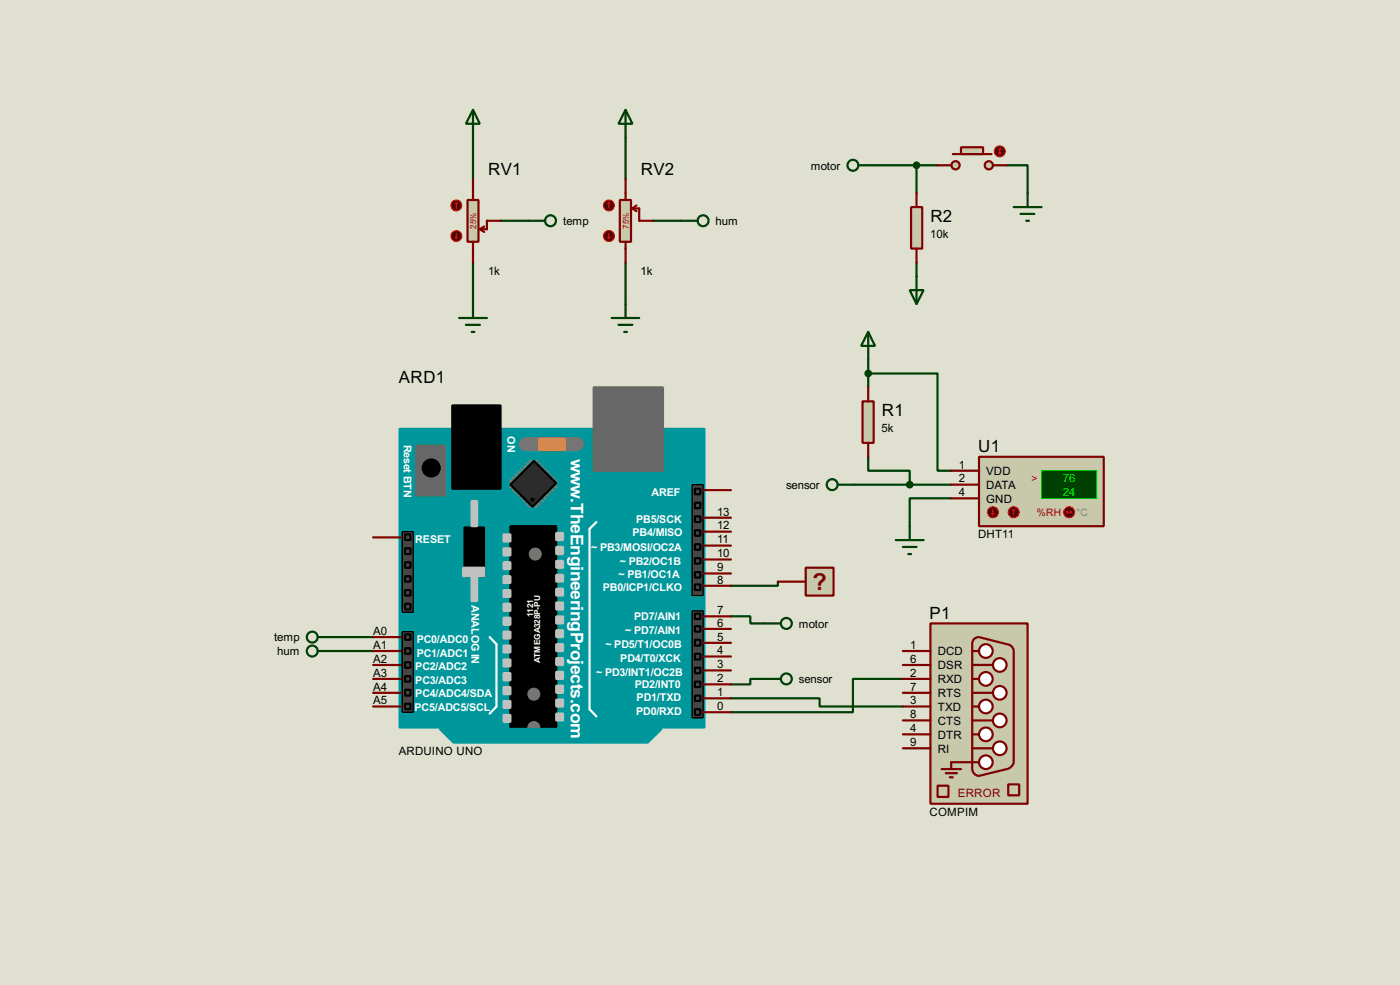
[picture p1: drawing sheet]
<svg xmlns="http://www.w3.org/2000/svg" width="256mm" height="180mm" viewBox="0 0 256 180" stroke-linecap="round" stroke-linejoin="round" font-family="sans-serif">
<path d="M0 0h256.5v180.3h-256.5z" fill="#e0e0d0"/>
<g fill="none" stroke="#004000" stroke-width=".4">
<path d="M86.7 25.2v7.6M114.6 25.2v7.6M160.3 30.3h11.5M167.9 30.3v5.1M184.5 30.3h3.8v5.1M86.7 48.1v7.6M91.7 40.4h5.1M114.6 48.1v7.6M119.7 40.4h5.1M167.9 48.1v2.5M159.1 68.4h12.7v17.8h2.5M159.1 65.8v5.1"/>
<path d="M156.5 88.7h17.8M159.1 83.6v2.6h7.6v2.5M174.3 91.2h-7.6v5.1M61.3 116.6h7.1M61.3 119.2h7.1M133.9 112.8h3.6v1.3h2.5M142.5 106.5v.7h-8.6M133.9 127.8h16.3v1.5h15.2M140 124.3h-2.5v1h-3.6M165.4 124.3h-9.1v6.1h-22.4"/>
</g>
<path d="M170.5 114.1h17.8v33h-17.8z" fill="#c8c8aa" stroke="#800000" stroke-width=".4"/>
<path d="M178.6 116.8l.8-.2 5.1 1.3a1.35 1.35 0 0 1 1.2 1.3v20.3a1.59 1.59 0 0 1-1.2 1.3l-5.1 1.2a1.33 1.33 0 0 1-1.3-1.2v-22.9l.1-.4z" fill-rule="evenodd" fill="#c8c8aa" stroke="#800000" stroke-width=".4"/>
<g fill="#feffff" stroke="#800000" stroke-width=".4">
<circle cx="180.6" cy="119.2" r="1.25"/>
<circle cx="183.1" cy="121.7" r="1.25"/>
<circle cx="180.6" cy="124.3" r="1.25"/>
<circle cx="183.1" cy="126.8" r="1.25"/>
<circle cx="180.6" cy="129.3" r="1.25"/>
<circle cx="183.1" cy="131.9" r="1.25"/>
<circle cx="180.6" cy="134.4" r="1.25"/>
<circle cx="183.1" cy="137" r="1.25"/>
<circle cx="180.6" cy="139.5" r="1.25"/>
</g>
<path d="M178.1 119.2h1.3M178.1 121.7h3.8M178.1 124.3h1.3M178.1 126.8h3.8M178.1 129.3h1.3M178.1 131.9h3.8M178.1 134.4h1.3M178.1 137h3.8M179.4 139.5h-5.1v1.3M172.5 140.8h3.6M173.3 141.5h2M174 142.3h.6" fill="none" stroke="#800000" stroke-width=".4"/>
<g fill="#c8c8aa" stroke="#800000" stroke-width=".4">
<path d="M184.7 143.6h2v2h-2z"/>
<path d="M171.8 143.8h2v2.1h-2z"/>
</g>
<path d="M165.4 119.2h5.1M165.4 129.3h5.1M165.4 124.3h5.1M165.4 131.9h5.1M165.4 126.8h5.1M165.4 121.7h5.1M165.4 134.4h5.1M165.4 137h5.1" fill="none" stroke="#800000" stroke-width=".4"/>
<path d="M73.2 78.5h55.9v54.7h-55.9z" fill="#00979c" stroke="#00979c" stroke-width=".4"/>
<g fill="#686767" stroke="#686767" stroke-width=".4">
<path d="M108.8 70.9h12.7v15.3h-12.7z"/>
<path d="M76.3 81.6h5.3v9.1h-5.3z"/>
</g>
<path d="M82.9 74.2h8.8v15.3h-8.8zM85.1 96.6h3.6v8.9h-3.6zM93.5 96.3h8.4v36.9h-8.4z" fill="#000" stroke="#000" stroke-width=".4"/>
<path d="M109.3 95.6l-1.3 1.2v33l1.3 1.3M89.7 116.6l1.3 1.3v11.4l-1.3 1.3" fill="none" stroke="#fff" stroke-width=".4"/>
<g fill="#c0c0c0" stroke="#c0c0c0" stroke-width=".4">
<path d="M101.9 97.6h1.3v1.3h-1.3z"/>
<path d="M101.9 100.1h1.3v1.3h-1.3z"/>
<path d="M101.9 102.7h1.3v1.2h-1.3z"/>
<path d="M101.9 105.2h1.3v1.3h-1.3z"/>
<path d="M101.9 107.8h1.3v1.2h-1.3z"/>
<path d="M101.9 110.3h1.3v1.3h-1.3z"/>
<path d="M101.9 112.8h1.3v1.3h-1.3z"/>
<path d="M101.9 115.4h1.3v1.2h-1.3z"/>
<path d="M101.9 117.9h1.3v1.3h-1.3z"/>
<path d="M101.9 120.5h1.3v1.2h-1.3z"/>
<path d="M101.9 123h1.3v1.3h-1.3z"/>
<path d="M101.9 125.5h1.3v1.3h-1.3z"/>
<path d="M101.9 128.1h1.3v1.2h-1.3z"/>
<path d="M101.9 130.6h1.3v1.3h-1.3z"/>
<path d="M92.3 97.8h1.2v1.3h-1.2z"/>
<path d="M92.3 100.4h1.2v1.3h-1.2z"/>
<path d="M92.3 102.9h1.2v1.3h-1.2z"/>
<path d="M92.3 105.5h1.2v1.2h-1.2z"/>
<path d="M92.3 108h1.2v1.3h-1.2z"/>
<path d="M92.3 110.5h1.2v1.3h-1.2z"/>
<path d="M92.3 113.1h1.2v1.3h-1.2z"/>
<path d="M92.3 115.6h1.2v1.3h-1.2z"/>
<path d="M92.3 118.2h1.2v1.2h-1.2z"/>
<path d="M92.3 120.7h1.2v1.3h-1.2z"/>
<path d="M92.3 123.2h1.2v1.3h-1.2z"/>
<path d="M92.3 125.8h1.2v1.3h-1.2z"/>
<path d="M92.3 128.3h1.2v1.3h-1.2z"/>
<path d="M92.3 130.9h1.2v1.2h-1.2z"/>
<path d="M84.9 103.9h3.8v1.6h-3.8z"/>
<path d="M86.4 91.7h1v4.6h-1z"/>
<path d="M86.4 105.5h1v4.5h-1z"/>
</g>
<circle cx="79" cy="85.7" r="1.55" fill="#000" stroke="#000" stroke-width=".4"/>
<path d="M96.3 81.3h9.4" fill="none" stroke="#757575" stroke-width="2.6"/>
<path d="M98.9 80.3h4.5v2.1h-4.5z" fill="#ff8000" stroke="#ff8000" stroke-width=".4"/>
<g fill="none" stroke="#808080" stroke-width=".45">
<path d="M93.5 87.9l.5 .5M94 87.4l.5 .5M94 88.7l-.5 .5M94.5 86.9l.6 .5M94.5 89.2l-.5 .5M95.1 86.4l.5 .5M95.1 89.7l-.6 .5M95.6 85.9l.5 .5M95.6 90.2l-.5 .5M96.1 85.4l.5 .5M96.1 90.7l-.5 .5M96.6 84.9l.5 .5"/>
<path d="M96.6 91.2l-.5 .5M97.1 84.4l.5 .5M97.1 91.7l-.5 .6M97.6 92.3l-.5 .5M97.8 92.3l.6 .5M98.4 91.7l.5 .6M98.4 84.4l-.6 .5M98.9 91.2l.5 .5M98.9 84.9l-.5 .5M99.4 90.7l.5 .5M99.4 85.4l-.5 .5M99.9 90.2l.5 .5"/>
<path d="M99.9 85.9l-.5 .5M100.4 89.7l.5 .5M100.4 86.4l-.5 .5M100.9 89.2l.5 .5M100.9 86.9l-.5 .5M101.4 88.7l.5 .5M101.4 87.4l-.5 .5M101.9 87.9l-.5 .5"/>
</g>
<path d="M97.8 84.4l4.1 4-4.3 4.4-4.1-4.1z" fill-rule="evenodd" fill="#2c2c2c" stroke="#000" stroke-width=".4"/>
<circle cx="97.5" cy="91.5" r=".3" fill="#000" stroke="#000" stroke-width=".18"/>
<path d="M126.8 88.7h2v20.3h-2z" fill="#464646" stroke="#000" stroke-width=".25"/>
<circle cx="97.8" cy="127.1" r="1.1" fill="#757575" stroke="#757575" stroke-width=".18"/>
<g fill="#464646" stroke="#000" stroke-width=".4">
<path d="M127.3 89.5h1v1h-1z"/>
<path d="M127.3 94.5h1v1.1h-1z"/>
<path d="M127.3 97.1h1v1h-1z"/>
<path d="M127.3 99.6h1v1h-1z"/>
<path d="M127.3 102.2h1v1h-1z"/>
<path d="M127.3 104.7h1v1h-1z"/>
<path d="M127.3 92h1v1h-1z"/>
<path d="M127.3 107h1v1h-1z"/>
</g>
<g fill="#757575" stroke="#757575" stroke-width=".18">
<circle cx="98" cy="101.4" r="1.1"/>
<circle cx="97.8" cy="133.2" r="1.1"/>
</g>
<path d="M80.6 133.4h40.6l-2.5 2.5h-35.6z" fill-rule="evenodd" fill="#00979c" stroke="#00979c" stroke-width=".4"/>
<g fill="#464646" stroke="#000" stroke-width=".25">
<path d="M73.7 97.3h2v14.8h-2z"/>
<path d="M126.8 111.8h2v19.6h-2z"/>
<path d="M73.7 115.6h2v14.8h-2z"/>
</g>
<g fill="#464646" stroke="#000" stroke-width=".4">
<path d="M74.2 100.4h1v1h-1z"/>
<path d="M74.2 105.5h1v1h-1z"/>
<path d="M74.2 110.5h1v1.1h-1z"/>
<path d="M74.2 108h1v1h-1z"/>
<path d="M74.2 102.9h1v1h-1z"/>
<path d="M74.2 97.8h1v1.1h-1z"/>
<path d="M127.3 112.3h1v1h-1z"/>
<path d="M127.3 114.6h1v1h-1z"/>
<path d="M127.3 117.1h1v1.1h-1z"/>
<path d="M127.3 119.7h1v1h-1z"/>
<path d="M127.3 122.2h1v1h-1z"/>
<path d="M127.3 124.8h1v1h-1z"/>
<path d="M127.3 127.3h1v1h-1z"/>
<path d="M127.3 129.8h1v1.1h-1z"/>
<path d="M74.2 116.1h1v1h-1z"/>
<path d="M74.2 118.7h1v1h-1z"/>
<path d="M74.2 121.2h1v1h-1z"/>
<path d="M74.2 123.8h1v1h-1z"/>
<path d="M74.2 126.3h1v1h-1z"/>
<path d="M74.2 128.8h1v1h-1z"/>
</g>
<g fill="none" stroke="#800000" stroke-width=".4">
<path d="M68.4 98.4h5.1M128.8 99.9h5.1M128.8 97.3h5.1M128.8 94.8h5.1M128.8 89.7h5.1M68.4 119.2h5.1M68.4 116.6h5.1M128.8 117.7h5.1M128.8 115.1h5.1M128.8 112.8h5.1M128.8 107.2h5.1M128.8 105h5.1"/>
<path d="M128.8 102.4h5.1M68.4 129.3h5.1M68.4 126.8h5.1M68.4 124.3h5.1M68.4 121.7h5.1M128.8 130.4h5.1M128.8 127.8h5.1M128.8 125.3h5.1M128.8 122.7h5.1M128.8 120.2h5.1"/>
</g>
<path d="M179.4 83.6h22.8v12.7h-22.8z" fill="#c8c8aa" stroke="#800000" stroke-width=".4"/>
<path d="M190.8 86.2h10.2v5h-10.2z" fill="#004000" stroke="#0f0" stroke-width=".2"/>
<path d="M174.3 88.7h5.1M174.3 86.2h5.1M174.3 91.2h5.1" fill="none" stroke="#800000" stroke-width=".4"/>
<circle cx="185.7" cy="93.8" r="1" fill="#400000" stroke="#f00" stroke-width=".2"/>
<path d="M185.7 93.3l-.2 .2M185.7 93.3l.3 .2M185.7 93.3v1" fill="none" stroke="#f00" stroke-width=".2"/>
<circle cx="181.9" cy="93.8" r="1" fill="#400000" stroke="#f00" stroke-width=".2"/>
<path d="M181.7 94l.2 .3M181.9 93.3v1M182.2 94l-.3 .3" fill="none" stroke="#f00" stroke-width=".2"/>
<circle cx="195.8" cy="93.8" r="1" fill="#400000" stroke="#f00" stroke-width=".2"/>
<path d="M195.4 93.8h1M195.4 93.8l.2 .2M195.6 93.5l-.2 .3M196.1 93.5l.3 .3M196.4 93.8l-.3 .2" fill="none" stroke="#f00" stroke-width=".2"/>
<path d="M158 73.5h2.1v7.6h-2.1z" fill="#c8c8aa" stroke="#800000" stroke-width=".4"/>
<path d="M159.1 70.9v2.6M159.1 81.1v2.5" fill="none" stroke="#800000" stroke-width=".4"/>
<g fill="none" stroke="#004000" stroke-width=".4">
<path d="M159.1 60.8l1.2 2.5h-2.5zM159.1 60.8v5M153.5 88.7h3M164.1 98.9h5.1M166.7 96.3v2.6M165.4 100.1h2.5M166.4 101.4h.5M140 124.3h3.1"/>
<circle cx="152.4" cy="88.7" r="1"/>
<circle cx="144" cy="124.3" r="1"/>
</g>
<g fill="#004000" stroke="#004000" stroke-width=".4">
<circle cx="166.6" cy="88.7" r=".5"/>
<circle cx="159" cy="68.4" r=".5"/>
</g>
<path d="M147.6 103.9h5.1v5.1h-5.1z" fill-rule="evenodd" fill="#c8c8aa" stroke="#800000" stroke-width=".4"/>
<path d="M142.5 106.5h5.1" fill="none" stroke="#800000" stroke-width=".4"/>
<g fill="#c8c8aa" stroke="#800000" stroke-width=".4">
<circle cx="181.1" cy="30.3" r=".75"/>
<circle cx="175" cy="30.3" r=".75"/>
</g>
<path d="M174.6 28.2h7.1" fill="none" stroke="#800000" stroke-width=".4"/>
<path d="M176.1 27h4v1.2h-4z" fill="#c8c8aa" stroke="#800000" stroke-width=".4"/>
<path d="M171.8 30.3h2.5M181.9 30.3h2.6" fill="none" stroke="#800000" stroke-width=".4"/>
<circle cx="183.1" cy="27.7" r="1" fill="#400000" stroke="#f00" stroke-width=".2"/>
<path d="M182.9 28l.3 .2M183.2 27.2v1M183.2 27.2l-.3 .3M183.2 27.2l.2 .3M183.4 28l-.2 .2" fill="none" stroke="#f00" stroke-width=".2"/>
<path d="M166.9 37.9h2.1v7.6h-2.1z" fill="#c8c8aa" stroke="#800000" stroke-width=".4"/>
<path d="M167.9 35.4v2.5M167.9 45.5v2.6" fill="none" stroke="#800000" stroke-width=".4"/>
<g fill="none" stroke="#004000" stroke-width=".4">
<path d="M157.3 30.3h3M185.7 37.9h5.1M187 39.2h2.5M188.3 35.4v2.5M166.7 53.1h2.5l-1.3 2.6zM167.9 50.6v5.1M188 40.4h.5M140 114.1h3.1"/>
<circle cx="156.2" cy="30.3" r="1"/>
<circle cx="144" cy="114.1" r="1"/>
</g>
<circle cx="167.9" cy="30.3" r=".5" fill="#004000" stroke="#004000" stroke-width=".4"/>
<path d="M85.7 36.6h2v7.7h-2z" fill="#c8c8aa" stroke="#800000" stroke-width=".4"/>
<path d="M86.7 32.8v3.8M86.7 44.3v3.8M87.9 42l.8 .5M88.7 41.5l-.8 .5M91.7 40.4h-2.5v1.6h-1.3" fill="none" stroke="#800000" stroke-width=".4"/>
<circle cx="83.6" cy="37.6" r="1" fill="#400000" stroke="#f00" stroke-width=".2"/>
<path d="M83.6 37.1l-.2 .3M83.6 37.1l.3 .3M83.6 37.1v1.1" fill="none" stroke="#f00" stroke-width=".2"/>
<circle cx="83.6" cy="43.2" r="1" fill="#400000" stroke="#f00" stroke-width=".2"/>
<path d="M83.4 43.5l.2 .2M83.6 42.7v1M83.9 43.5l-.3 .2" fill="none" stroke="#f00" stroke-width=".2"/>
<g fill="none" stroke="#004000" stroke-width=".4">
<path d="M86.7 20.1l1.2 2.6h-2.5zM86.7 20.1v5.1M84.1 58.2h5.1M85.4 59.5h2.5M86.7 55.7v2.5M96.8 40.4h3.1M86.4 60.8h.5"/>
<circle cx="100.8" cy="40.4" r="1"/>
</g>
<path d="M113.6 36.6h2v7.7h-2z" fill="#c8c8aa" stroke="#800000" stroke-width=".4"/>
<path d="M114.6 32.8v3.8M115.9 38.2l.7 .5M115.9 38.2h1.2v2.2h2.6M116.6 37.6l-.7 .6M114.6 44.3v3.8" fill="none" stroke="#800000" stroke-width=".4"/>
<circle cx="111.5" cy="37.6" r="1" fill="#400000" stroke="#f00" stroke-width=".2"/>
<path d="M111.6 37.1l-.3 .3M111.6 37.1l.2 .3M111.6 37.1v1.1" fill="none" stroke="#f00" stroke-width=".2"/>
<circle cx="111.5" cy="43.2" r="1" fill="#400000" stroke="#f00" stroke-width=".2"/>
<path d="M111.3 43.5l.3 .2M111.6 42.7v1M111.8 43.5l-.2 .2" fill="none" stroke="#f00" stroke-width=".2"/>
<g fill="none" stroke="#004000" stroke-width=".4">
<path d="M114.6 20.1l1.3 2.6h-2.6zM114.6 20.1v5.1M112.1 58.2h5M113.3 59.5h2.6M114.6 55.7v2.5M124.8 40.4h3M114.4 60.8h.5M58.2 116.6h3.1M58.2 119.2h3.1"/>
<circle cx="128.8" cy="40.4" r="1"/>
<circle cx="57.2" cy="119.2" r="1"/>
<circle cx="57.2" cy="116.6" r="1"/>
</g>
<text font-size="4.8" fill="#800000" x="148.9" y="108">?</text>
<g font-size="3.6" fill="#fff">
<text x="104.6" y="84" transform="rotate(90 104.6 84)">w</text>
<text x="104.6" y="91.2" transform="rotate(90 104.6 91.2)">.TheEngineeringProjects.com</text>
</g>
<g font-size="3.5">
<text x="89.5" y="32">RV1</text>
<text x="117.4" y="32">RV2</text>
<text x="170.5" y="40.6">R2</text>
<text x="73.1" y="70.1">ARD1</text>
<text x="161.6" y="76.2">R1</text>
<text x="179.2" y="82.8">U1</text>
<text x="170.3" y="113.3">P1</text>
</g>
<g font-size="2.4">
<text x="148.6" y="31">motor</text>
<text x="103.2" y="41.2">temp</text>
<text x="131.1" y="41.2">hum</text>
<text x="170.4" y="43.5">10k</text>
<text x="89.4" y="50.3">1k</text>
<text x="117.4" y="50.3">1k</text>
<text x="161.5" y="79">5k</text>
<text x="144" y="89.5">sensor</text>
<text x="175.7" y="88.3">2</text>
<text x="175.7" y="85.7">1</text>
<text x="180.6" y="89.5">DATA</text>
<text x="180.6" y="87">VDD</text>
<text x="131.4" y="94.4">13</text>
<text x="175.7" y="90.8">4</text>
<text x="180.6" y="92">GND</text>
<text x="131.4" y="99.5">11</text>
<text x="131.4" y="96.9">12</text>
<text x="179.2" y="98.5">DHT11</text>
<text x="131.4" y="106.8">8</text>
<text x="131.4" y="104.6">9</text>
<text x="131.4" y="102">10</text>
<text x="131.4" y="112.4">7</text>
<text x="50.2" y="117.4">temp</text>
<text x="50.8" y="120">hum</text>
<text x="68.3" y="118.8">A1</text>
<text x="68.3" y="116.2">A0</text>
<text x="131.4" y="119.8">4</text>
<text x="131.4" y="117.3">5</text>
<text x="131.4" y="114.7">6</text>
<text x="146.4" y="114.9">motor</text>
<text x="166.8" y="118.8">1</text>
<text x="171.8" y="120">DCD</text>
<text x="68.3" y="123.9">A3</text>
<text x="68.3" y="121.3">A2</text>
<text x="131.4" y="124.9">2</text>
<text x="131.4" y="122.3">3</text>
<text x="146.4" y="125.1">sensor</text>
<text x="166.8" y="123.9">2</text>
<text x="166.8" y="121.3">6</text>
<text x="171.8" y="125.1">RXD</text>
<text x="171.8" y="122.5">DSR</text>
<text x="68.3" y="128.9">A5</text>
<text x="68.3" y="126.4">A4</text>
<text x="131.4" y="130">0</text>
<text x="131.4" y="127.4">1</text>
<text x="166.8" y="128.9">3</text>
<text x="166.8" y="131.5">8</text>
<text x="166.8" y="126.4">7</text>
<text x="171.8" y="130.1">TXD</text>
<text x="171.8" y="127.6">RTS</text>
<text x="166.8" y="134">4</text>
<text x="166.8" y="136.6">9</text>
<text x="171.8" y="132.7">CTS</text>
<text x="171.8" y="135.2">DTR</text>
<text x="171.8" y="137.8">RI</text>
<text x="73" y="138.1">ARDUINO UNO</text>
<text x="170.3" y="149.3">COMPIM</text>
</g>
<g font-size="2.4" fill="#0f0">
<text x="194.7" y="88.2">76</text>
<text x="194.7" y="90.8">24</text>
</g>
<text font-size="2.4" fill="#800000" x="175.5" y="145.8">ERROR</text>
<g font-size="2.2" fill="#fff">
<text x="74" y="81.4" transform="rotate(90 74 81.4)">Reset BTN</text>
<text x="93" y="79.9" transform="rotate(90 93 79.9)">ON</text>
<text x="116.5" y="95.8">PB5/SCK</text>
<text x="119.3" y="90.7">AREF</text>
<text x="76.1" y="99.4">RESET</text>
<text x="108.3" y="100.9">~ PB3/MOSI/OC2A</text>
<text x="115.9" y="98.1">PB4/MISO</text>
<text x="113.3" y="105.7">~ PB1/OC1A</text>
<text x="113.6" y="103.4">~ PB2/OC1B</text>
<text x="86.4" y="110.7" transform="rotate(90 86.4 110.7)">ANALOG IN</text>
<text x="110.4" y="108.2">PB0/ICP1/CLKO</text>
<text x="116.2" y="113.6">PD7/AIN1</text>
<text x="76.3" y="117.6">PC0/ADC0</text>
<text x="110.9" y="118.7">~ PD5/T1/OC0B</text>
<text x="114.6" y="116.1">~ PD7/AIN1</text>
<text x="76.1" y="125.3">PC3/ADC3</text>
<text x="76.1" y="122.7">PC2/ADC2</text>
<text x="76.3" y="120.2">PC1/ADC1</text>
<text x="109.2" y="123.7">~ PD3/INT1/OC2B</text>
<text x="113.6" y="121.2">PD4/T0/XCK</text>
<text x="75.9" y="130.1">PC5/ADC5/SCL</text>
<text x="76.1" y="127.6">PC4/ADC4/SDA</text>
<text x="116.3" y="126">PD2/INT0</text>
<text x="116.5" y="130.9">PD0/RXD</text>
<text x="116.6" y="128.3">PD1/TXD</text>
</g>
<g font-size="2.1" fill="#c00000">
<text x="189" y="88.2">&gt;</text>
<text x="190" y="94.5">%RH</text>
</g>
<text font-size="2.1" fill="#808080" x="197.2" y="94.5">°C</text>
<g font-size="1.7" fill="#c00000">
<text x="87.3" y="41.8" transform="rotate(-90 87.3 41.8)">25%</text>
<text x="115.2" y="41.8" transform="rotate(-90 115.2 41.8)">75%</text>
</g>
<g font-size="1.7" fill="#fff">
<text x="97.7" y="112.9" transform="rotate(-90 97.7 112.9)">1121</text>
<text x="99" y="121.3" transform="rotate(-90 99 121.3)">ATMEGA328P-PU</text>
</g>
</svg>
